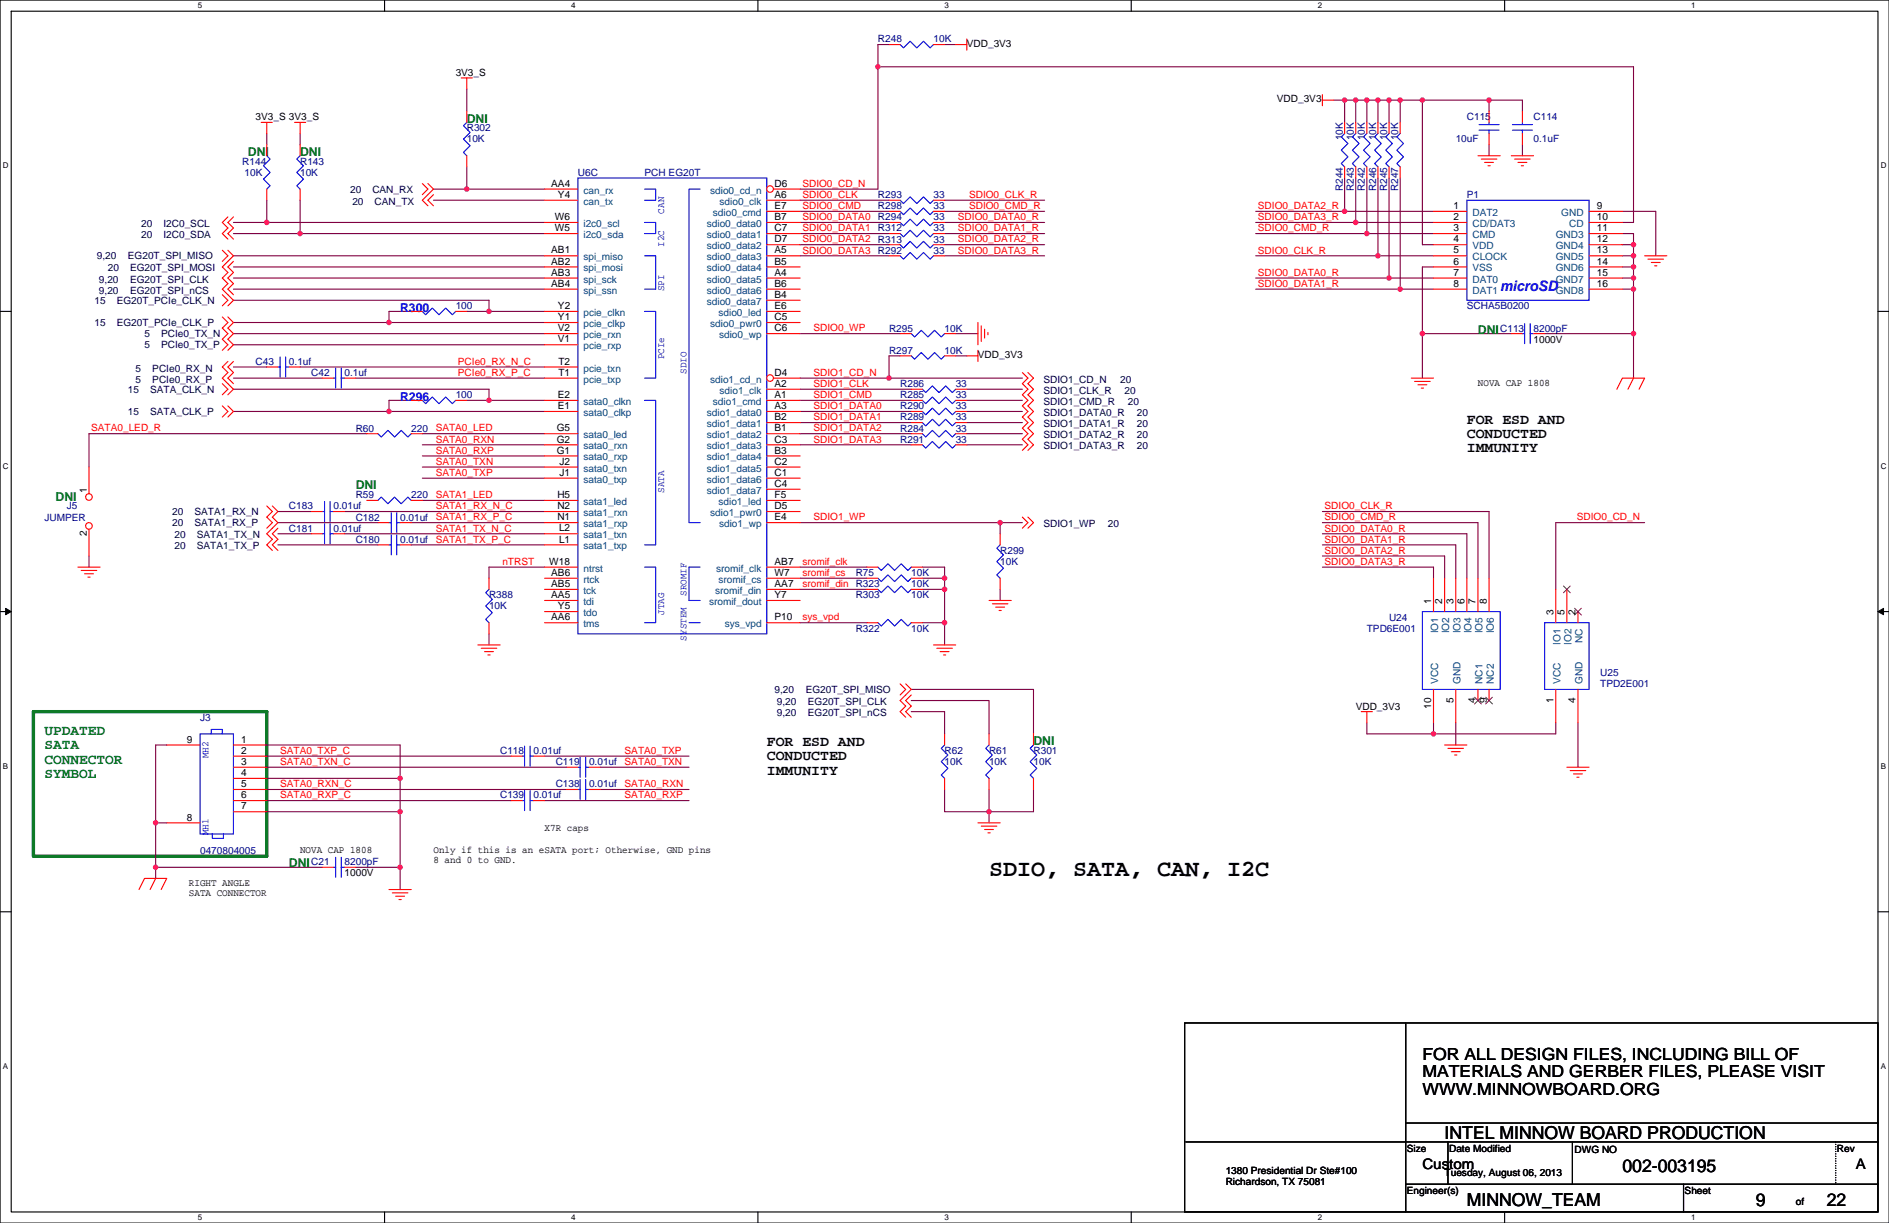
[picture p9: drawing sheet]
<svg xmlns="http://www.w3.org/2000/svg" width="432mm" height="279mm" viewBox="0 0 432 279" stroke-linecap="round" stroke-linejoin="round" font-family="sans-serif">
<path d="M0 0h431.8v279.4h-431.8zM2.6 2.6h426.7v274.3h-426.7z" fill="none" stroke="#000" stroke-width=".25"/>
<g fill="#fff">
<path d="M45.2 .3h1v2h-1z"/>
<path d="M45.2 277.1h1v2.1h-1z"/>
</g>
<path d="M87.9 0v2.6M87.9 276.9v2.5" fill="none" stroke="#000" stroke-width=".25"/>
<g fill="#fff">
<path d="M130.6 .3h1v2h-1z"/>
<path d="M130.6 277.1h1v2.1h-1z"/>
</g>
<path d="M173.2 0v2.6M173.2 276.9v2.5" fill="none" stroke="#000" stroke-width=".25"/>
<g fill="#fff">
<path d="M215.9 .3h1v2h-1z"/>
<path d="M215.9 277.1h1v2.1h-1z"/>
</g>
<path d="M258.6 0v2.6M258.6 276.9v2.5" fill="none" stroke="#000" stroke-width=".25"/>
<g fill="#fff">
<path d="M301.3 .3h1v2h-1z"/>
<path d="M301.3 277.1h1v2.1h-1z"/>
</g>
<path d="M343.9 0v2.6M343.9 276.9v2.5" fill="none" stroke="#000" stroke-width=".25"/>
<g fill="#fff">
<path d="M386.6 .3h1v2h-1z"/>
<path d="M386.6 277.1h1v2.1h-1z"/>
<path d="M.7 36.9h1.2v2h-1.2z"/>
<path d="M429.9 36.9h1.3v2h-1.3z"/>
<path d="M.7 105.4h1.2v2.1h-1.2z"/>
<path d="M429.9 105.4h1.3v2.1h-1.3z"/>
</g>
<path d="M0 71.1h2.6M429.3 71.1h2.5" fill="none" stroke="#000" stroke-width=".25"/>
<g fill="#fff">
<path d="M.7 174h1.2v2h-1.2z"/>
<path d="M429.9 174h1.2v2h-1.2z"/>
</g>
<path d="M0 139.7h2.6M429.3 139.7h2.5" fill="none" stroke="#000" stroke-width=".25"/>
<path d="M1.3 139l1.3 .7-1.3 .7zM429.3 139.7l1.3-.7v1.4z" fill="#000" stroke="#000" stroke-width=".23"/>
<g fill="#fff">
<path d="M.7 242.6h1.2v2h-1.2z"/>
<path d="M429.9 242.6h1.2v2h-1.2z"/>
</g>
<path d="M0 208.3h2.6M429.3 208.3h2.5M270.8 233.7h158.5v43.2h-158.5zM321.3 233.7v43.2M321.3 256.6h108M271 260.9h158.3M321.3 270.5h108M331 260.9v9.6M359.4 260.9v9.6M384.8 270.5v6.4" fill="none" stroke="#000" stroke-width=".25"/>
<path d="M7.6 162.6h53.4v33h-53.4z" fill="none" stroke="#008000" stroke-width=".76"/>
<g fill="none" stroke="#800040" stroke-width=".25">
<path d="M200.7 15.3h172.7v35.5h-2.5M200.7 15.3v27.9h-17.8M203.2 10.2h-2.5v5.1M215.9 10.2h2.6M61 30.5v2.5M68.6 30.5v2.5M106.7 20.3v5.1M106.7 38.1v5.1M304.8 22.9h2.6M307.4 22.9v5.1M307.4 22.9h2.5M309.9 22.9h2.5"/>
<path d="M309.9 22.9v5.1M312.4 22.9h2.6M312.4 22.9v5.1M315 22.9v5.1M315 22.9h2.5M317.5 22.9v5.1M317.5 22.9h2.6M320.1 22.9v5.1M320.1 22.9h5M325.1 22.9v33h2.6M325.1 22.9h15.3M340.4 22.9h7.6v2.5"/>
<path d="M340.4 22.9v2.5M340.4 33v2.6M348 33v2.6M53.4 58.4h71.1M53.4 50.8h7.6M53.4 53.4h15.2M61 45.7v5.1M61 50.8h63.5M68.6 45.7v7.7M68.6 53.4h55.9M99.1 45.7h25.4M99.1 43.2h7.6"/>
<path d="M106.7 43.2h17.8M182.9 45.7h20.3M182.9 48.3h20.3M182.9 50.8h20.3M182.9 53.4h20.3M182.9 55.9h20.3M182.9 58.4h20.3M215.9 55.9h22.9M215.9 58.4h22.9M215.9 48.3h22.9M215.9 45.7h22.9M215.9 50.8h22.9"/>
<path d="M215.9 53.4h22.9M287 53.4h25.4M287 58.4h28M287 48.3h20.4M287 50.8h22.9M307.4 48.3h20.3M307.4 40.7v7.6M309.9 50.8h17.8M309.9 40.7v10.1M312.4 53.4h15.3M312.4 40.7v12.7M315 58.4h12.7"/>
<path d="M315 40.7v17.7M317.5 40.7v22.8M320.1 40.7v25.4M370.9 53.4h2.5v2.5M370.9 55.9h2.5M370.9 58.4h2.5M370.9 48.3h7.6v10.1M373.4 55.9v2.5M373.4 58.4v2.6M53.4 68.6h58.4v2.5M53.4 61h71.1M53.4 63.5h71.1"/>
<path d="M53.4 66.1h71.1M53.4 76.2h71.1M53.4 78.8h71.1M53.4 73.7h35.5M88.9 73.7h35.6M94 71.1h-5.1v2.6M106.7 71.1h5.1M111.8 71.1h12.7M182.9 76.2h22.9M218.5 76.2h5M287 63.5h30.5M287 66.1h33.1"/>
<path d="M317.5 63.5h10.2M320.1 66.1h7.6M325.1 76.2v10.2M325.1 76.2h20.4M327.7 61h-2.6v15.2M353.1 76.2h20.3M370.9 61h2.5M370.9 63.5h2.5M370.9 66.1h2.5M373.4 61v2.5M373.4 76.2v10.2M373.4 63.5v2.6"/>
<path d="M373.4 66.1v10.1M53.4 88.9h58.4v2.6M53.4 83.8h7.6M53.4 86.4h20.3M53.4 94h35.5M68.6 83.8h55.9M81.3 86.4h43.2M83.8 99.1h-63.5v7.6M88.9 94h35.6M94 91.5h-5.1v2.5M96.5 99.1h28M106.7 91.5h5.1"/>
<path d="M111.8 91.5h12.7M182.9 86.4h20.3M182.9 88.9h25.4M182.9 91.5h25.4M182.9 94h25.4M182.9 96.5h25.4M182.9 99.1h25.4M203.2 86.4h30.5M205.8 81.3h-2.6v5.1M218.5 81.3h2.5M221 88.9h12.7M221 91.5h12.7"/>
<path d="M221 94h12.7M221 96.5h12.7M221 99.1h12.7M63.5 119.4h22.9M63.5 116.9h7.6M78.8 116.9h45.7M94 119.4h30.5M96.5 101.6h28M96.5 104.2h28M96.5 106.7h28M96.5 109.2h28M96.5 114.3h28"/>
<path d="M182.9 119.4h45.7M182.9 101.6h25.4M221 101.6h12.7M228.6 119.4v2.5M228.6 119.4h5.1M302.3 119.4h35.5v12.7M302.3 116.9h38.1v15.2M375.9 119.4h-20.3v15.2M20.3 127v2.6M63.5 124.5h22.9M63.5 121.9h7.6M78.8 121.9h45.7"/>
<path d="M94 124.5h30.5M124.5 129.6h-12.7v2.5M182.9 134.6h15.2M182.9 129.6h15.2M182.9 132.1h15.2M210.8 134.6h5.1M210.8 132.1h5.1M210.8 129.6h5.1v2.5M215.9 134.6v7.7M215.9 132.1v2.5M228.6 134.6v2.6M302.3 129.6h25.4v2.5"/>
<path d="M302.3 127h27.9v5.1M302.3 124.5h30.5v7.6M302.3 121.9h33v10.2M111.8 144.8v2.5M182.9 142.3h15.2M208.3 157.5h27.9v10.2M210.8 142.3h5.1M215.9 142.3v5M38.1 170.2h-2.5v17.8h2.5M61 170.2h30.5v7.6M61 177.8h30.5M61 172.7h55.9"/>
<path d="M61 175.3h68.6M91.5 177.8v7.6M124.5 172.7h33M137.2 175.3h20.3M208.3 160h17.8v7.7M208.3 162.6h7.6v5.1M312.4 165.1v2.6h15.3M327.7 165.1v2.6M332.8 165.1v5.1M355.6 165.1v2.6h-27.9M360.7 165.1v10.2M35.6 198.1v2.6"/>
<path d="M35.6 188v10.1M35.6 198.1h38.1M61 185.4h30.5M61 182.9h55.9M61 180.4h68.6M81.3 198.1h10.2M91.5 198.1v5.1M91.5 185.4v12.7M124.5 182.9h33M137.2 180.4h20.3M215.9 180.4v5h10.2M226.1 185.4v2.6"/>
<path d="M226.1 180.4v5M236.2 180.4v5h-10.1"/>
</g>
<g fill="#f0f" stroke="#f0f" stroke-width=".25">
<circle cx="88.9" cy="94" r=".5"/>
<circle cx="106.7" cy="43.2" r=".5"/>
<circle cx="88.9" cy="73.7" r=".5"/>
<circle cx="215.9" cy="142.2" r=".5"/>
<circle cx="373.4" cy="55.9" r=".5"/>
<circle cx="373.4" cy="58.4" r=".5"/>
<circle cx="373.4" cy="61" r=".5"/>
<circle cx="325.1" cy="76.2" r=".5"/>
<circle cx="307.3" cy="22.9" r=".5"/>
<circle cx="320" cy="22.9" r=".5"/>
<circle cx="309.9" cy="22.9" r=".5"/>
<circle cx="312.4" cy="22.9" r=".5"/>
<circle cx="315" cy="22.9" r=".5"/>
<circle cx="317.5" cy="22.9" r=".5"/>
<circle cx="373.4" cy="76.2" r=".5"/>
<circle cx="340.4" cy="22.9" r=".5"/>
<circle cx="325.1" cy="22.9" r=".5"/>
<circle cx="317.5" cy="63.5" r=".5"/>
<circle cx="315" cy="58.4" r=".5"/>
<circle cx="320" cy="66" r=".5"/>
<circle cx="312.4" cy="53.3" r=".5"/>
<circle cx="309.9" cy="50.8" r=".5"/>
<circle cx="307.3" cy="48.3" r=".5"/>
<circle cx="215.9" cy="134.6" r=".5"/>
<circle cx="226.1" cy="185.4" r=".5"/>
<circle cx="203.2" cy="86.4" r=".5"/>
<circle cx="228.6" cy="119.4" r=".5"/>
<circle cx="327.7" cy="167.6" r=".5"/>
<circle cx="91.4" cy="177.8" r=".5"/>
<circle cx="111.8" cy="71.1" r=".5"/>
<circle cx="111.8" cy="91.4" r=".5"/>
<circle cx="91.4" cy="198.1" r=".5"/>
<circle cx="91.4" cy="185.4" r=".5"/>
<circle cx="373.4" cy="66" r=".5"/>
<circle cx="373.4" cy="63.5" r=".5"/>
<circle cx="215.9" cy="132.1" r=".5"/>
<circle cx="61" cy="50.8" r=".5"/>
<circle cx="68.6" cy="53.3" r=".5"/>
<circle cx="200.7" cy="15.2" r=".5"/>
<circle cx="35.6" cy="188" r=".5"/>
<circle cx="35.6" cy="198.1" r=".5"/>
</g>
<g fill="none" stroke="#f00" stroke-width=".25">
<path d="M105.4 17.8h2.6M106.7 17.8v2.5M203.2 10.2h2.6M213.4 10.2h2.5M218.5 10.2h2.5M221 8.9v2.6M59.7 28h2.6M61 28v2.5M67.3 28h2.6M68.6 28v2.5M302.3 22.9h2.5M302.3 21.6v2.6"/>
<path d="M315 38.1v2.6M315 28v2.5M337.8 35.6h5.1M338.6 36.3h3.6M339.4 37.1h2M340.1 37.9h.5M345.5 35.6h5M346.2 36.3h3.6M347 37.1h2M347.7 37.9h.6M348 25.4v2.6M348 30.5v2.5"/>
<path d="M50.8 57.2l1.3 1.2-1.3 1.3M52.1 57.2l1.3 1.2-2.6 2.6 1.3 1.3-1.3 1.2 1.3 1.3-1.3 1.3 2.6 2.5-1.3 1.3M52.1 49.6l-1.3 1.2 1.3 1.3-1.3 1.3 1.3 1.2M53.4 49.6l-1.3 1.2 1.3 1.3-1.3 1.3 1.3 1.2M53.4 59.7l-1.3 1.3 1.3 1.3-1.3 1.2 1.3 1.3-1.3 1.3 1.3 1.2M96.5 41.9l1.3 1.3-1.3 1.3M97.8 41.9l1.3 1.3-2.6 2.5 1.3 1.3M99.1 44.5l-1.3 1.2 1.3 1.3M124.5 43.2h7.6M124.5 45.7h7.6M124.5 50.8h7.6M124.5 53.4h7.6"/>
<path d="M124.5 58.4h7.6M203.2 58.4h2.6M203.2 50.8h2.6M213.4 58.4h2.5M213.4 50.8h2.5M375.9 58.4h5.1M376.7 59.2h3.6M377.5 60h2M50.8 67.3l1.3 1.3-1.3 1.3M50.8 72.4l1.3 1.3-1.3 1.3 1.3 1.2-1.3 1.3 1.3 1.3-1.3 1.2M52.1 72.4l1.3 1.3-1.3 1.3 1.3 1.2-1.3 1.3 1.3 1.3-1.3 1.2M124.5 71.1h7.6"/>
<path d="M124.5 73.7h7.6M124.5 76.2h7.6M124.5 78.8h7.6M124.5 61h7.6M124.5 63.5h7.6M124.5 66.1h7.6M223.5 73.7v5.1M224.3 74.4v3.6M225.1 75.2v2M225.8 76v.5M345.5 76.2h2.5M350.5 76.2h2.6"/>
<path d="M378.2 60.7h.5M50.8 87.7l1.3 1.2-1.3 1.3M50.8 92.7l1.3 1.3-1.3 1.3M52.1 92.7l1.3 1.3-1.3 1.3M52.1 82.6l-1.3 1.2 1.3 1.3-1.3 1.3 2.6 2.5-1.3 1.3M53.4 82.6l-1.3 1.2 1.3 1.3-1.3 1.3 1.3 1.3M124.5 83.8h7.6M124.5 86.4h7.6M124.5 91.5h7.6M124.5 94h7.6M124.5 99.1h7.6M208.3 88.9h2.5"/>
<path d="M218.5 88.9h2.5M221 81.3h2.5M223.5 80v2.6M233.7 85.1l1.3 1.3-1.3 1.3 1.3 1.2-1.3 1.3 1.3 1.3-1.3 1.2 1.3 1.3-1.3 1.3 1.3 1.2-1.3 1.3 1.3 1.3-1.3 1.3 1.3 1.2-1.3 1.3M235 85.1l1.2 1.3-1.2 1.3 1.2 1.2-1.2 1.3 1.2 1.3-1.2 1.2 1.2 1.3-1.2 1.3 1.2 1.2-1.2 1.3 1.2 1.3-1.2 1.3 1.2 1.2-1.2 1.3M322.6 86.4h5.1M323.4 87.1h3.5M324.1 87.9h2.1M324.9 88.7h.5M369.6 88.9l1.3-2.5h5l-1.2 2.5M373.4 86.4l-1.3 2.5M61 115.6l1.3 1.3-1.3 1.2 1.3 1.3-1.3 1.3"/>
<path d="M62.3 115.6l1.2 1.3-1.2 1.2 1.2 1.3-2.5 2.5 1.3 1.3-1.3 1.3 1.3 1.3M71.1 116.9h2.6M76.2 116.9h2.6M124.5 101.6h7.6M124.5 104.2h7.6M124.5 106.7h7.6M124.5 109.2h7.6M124.5 114.3h7.6M124.5 116.9h7.6M124.5 119.4h7.6M233.7 118.1l1.3 1.3-1.3 1.3M235 118.1l1.2 1.3-1.2 1.3"/>
<path d="M17.8 129.6h5.1M18.6 130.3h3.5M19.3 131.1h2.1M20.1 131.8h.5M63.5 120.7l-1.2 1.2 1.2 1.3-1.2 1.3 1.2 1.3M124.5 129.6h7.6M124.5 132.1h7.6M124.5 134.6h7.6M124.5 137.2h7.6M124.5 139.7h7.6M124.5 121.9h7.6M124.5 124.5h7.6"/>
<path d="M226.1 137.2h5.1M226.8 137.9h3.6M227.6 138.7h2M228.4 139.5h.5M327.7 132.1v7.6M330.2 132.1v7.6M332.8 132.1v7.6M335.3 132.1v7.6M337.8 132.1v7.6M340.4 132.1v7.6M109.2 147.3h5.1M110 148.1h3.6"/>
<path d="M110.8 148.9h2M111.5 149.6h.5M124.5 142.3h7.6M205.8 156.2l1.2 1.3-1.2 1.3M207 156.2l1.3 1.3-2.5 2.5 1.2 1.3-1.2 1.3 1.2 1.3M208.3 158.8l-1.3 1.2 1.3 1.3-1.3 1.3 1.3 1.3M213.4 147.3h5.1M214.1 148.1h3.6M214.9 148.9h2M215.7 149.6h.5M327.7 157.5v7.6M332.8 157.5v7.6"/>
<path d="M337.8 157.5v2.5M340.4 157.5v2.5M38.1 170.2h7.6M53.4 170.2h7.6M53.4 172.7h7.6M53.4 175.3h7.6M53.4 177.8h7.6M226.1 177.8v2.6M226.1 167.7v2.5M311.2 162.6h2.5M312.4 162.6v2.5M330.2 170.2h5.1"/>
<path d="M331 171h3.5M331.7 171.7h2.1M332.5 172.5h.5M358.2 175.3h5M358.9 176h3.6M359.7 176.8h2M360.4 177.6h.6M38.1 188h7.6M53.4 180.4h7.6M53.4 182.9h7.6M53.4 185.4h7.6M116.9 182.9h2.5"/>
<path d="M121.9 182.9h2.6M223.5 188h5.1M224.3 188.7h3.6M225.1 189.5h2M225.8 190.3h.5M31.8 203.2l1.2-2.5h5.1l-1.2 2.5M35.6 200.7l-1.3 2.5M88.9 203.2h5.1M89.7 204h3.5M90.4 204.7h2.1M91.2 205.5h.5"/>
</g>
<path d="M419.6 260.9v9.6M419.6 270.5h.1" fill="none" stroke="#000" stroke-width=".25" stroke-dasharray="0 .5"/>
<g fill="none" stroke="#00f" stroke-width=".25">
<path d="M205.8 10.2l.7 .7 1.5-1.5 1.6 1.5 1.5-1.5 1.5 1.5 .8-.7M315 30.5l-.8 .8 1.5 1.5-1.5 1.5 1.5 1.5-1.5 1.6 .8 .7M345.7 29.7h4.6M345.7 28.5h4.6M348 28v.5M348 29.7v.8M132.1 40.7h43.2v104.1h-43.2zM147.3 58.4h2.6v7.7h-2.6M147.3 50.8h2.6v2.6h-2.6M147.3 43.2h2.6v2.5h-2.6M160 43.2h-2.5v76.2h2.5M205.8 58.4l.7 .8 1.5-1.5 1.6 1.5 1.5-1.5 1.5 1.5 .8-.8"/>
<path d="M205.8 50.8l.7 .8 1.5-1.5 1.6 1.5 1.5-1.5 1.5 1.5 .8-.8M147.3 71.1h2.6v15.3h-2.6M348 76.2h.5M348.5 73.9v4.6M349.8 73.9v4.6M349.8 76.2h.7M147.3 91.5h2.6v33h-2.6M210.8 88.9l.8 .8 1.5-1.5 1.6 1.5 1.5-1.5 1.5 1.5 .8-.8M73.7 116.9h.5M74.2 114.6v4.5M75.5 116.9h.7M75.5 114.6v4.5"/>
<path d="M147.3 129.6h2.6v12.7h-2.6M160 129.6h-2.5v7.6h2.5M325.1 139.7h17.8v17.8h-17.8zM157.5 142.3h2.5M45.7 167.7h7.7v22.8h-7.7zM48.3 167.7v-1.1h2.5v1.1M226.1 170.2l-.8 .8 1.5 1.5-1.5 1.5 1.5 1.5-1.5 1.6 .8 .7M48.5 190.5v1h2.6v-1M119.4 182.9h.5M119.9 180.6v4.6M121.2 180.6v4.6M121.2 182.9h.7"/>
</g>
<path d="M337.1 159.3l1.5 1.5M338.6 159.3l-1.5 1.5M339.6 159.3l1.6 1.5M341.1 159.3l-1.5 1.5" fill="none" stroke="#804000" stroke-width=".23"/>
<circle cx="176" cy="43.2" r=".76" fill="#fff" stroke="#f00" stroke-width=".25"/>
<g fill="none" stroke="#f00" stroke-width=".25">
<path d="M175.3 45.7h7.6M175.3 48.3h7.6M175.3 50.8h7.6M175.3 53.4h7.6M175.3 55.9h7.6M175.3 58.4h7.6M176.8 43.2h6.1M175.3 61h7.6M175.3 63.5h7.6M175.3 66.1h7.6M175.3 68.6h7.6M175.3 71.1h7.6"/>
<path d="M175.3 73.7h7.6M175.3 76.2h7.6"/>
</g>
<circle cx="176" cy="86.4" r=".76" fill="#fff" stroke="#f00" stroke-width=".25"/>
<g fill="none" stroke="#f00" stroke-width=".25">
<path d="M68.6 33v2.6M68.6 43.2v2.5M94 71.1h2.5M104.2 71.1h2.5M61 83.8h2.5M66.1 83.8h2.5M175.3 88.9h7.6M175.3 91.5h7.6M175.3 94h7.6M175.3 96.5h7.6M175.3 99.1h7.6M176.8 86.4h6.1"/>
<path d="M208.3 99.1h2.5M218.5 99.1h2.5M175.3 101.6h7.6M175.3 104.2h7.6M175.3 106.7h7.6M175.3 109.2h7.6M175.3 111.8h7.6M175.3 114.3h7.6M175.3 116.9h7.6M175.3 119.4h7.6M111.8 132.1v2.5M175.3 129.6h7.6"/>
<path d="M175.3 132.1h7.6M175.3 134.6h7.6M175.3 137.2h7.6M198.1 129.6h2.6M208.3 129.6h2.5M355.6 134.6v7.7M358.2 134.6v7.7M360.7 139.7v2.6M111.8 142.3v2.5M175.3 142.3h7.6M355.6 157.5v7.6M360.7 157.5v7.6"/>
<path d="M73.7 198.1h2.5M78.8 198.1h2.5"/>
</g>
<g fill="none" stroke="#00f" stroke-width=".25">
<path d="M68.6 35.6l-.8 .7 1.6 1.6-1.6 1.5 1.6 1.5-1.6 1.5 .8 .8M96.5 71.1l.8 .8 1.5-1.5 1.6 1.5 1.5-1.5 1.5 1.5 .8-.8M63.5 83.8h.5M64 81.6v4.5M65.3 83.8h.8M65.3 81.6v4.5M210.8 99.1l.8 .7 1.5-1.5 1.6 1.5 1.5-1.5 1.5 1.5 .8-.7M111.8 134.6l-.8 .8 1.5 1.5-1.5 1.6 1.5 1.5-1.5 1.5 .8 .8M200.7 129.6l.7 .7 1.6-1.5 1.5 1.5 1.5-1.5 1.5 1.5 .8-.7M353.1 142.3h10.1v15.2h-10.1zM76.2 198.1h.5M76.7 195.9v4.5"/>
<path d="M78 198.1h.8M78 195.9v4.5"/>
</g>
<path d="M357.4 133.9l1.5 1.5M358.9 133.9l-1.5 1.5M359.9 139l1.6 1.5M361.5 139l-1.6 1.5" fill="none" stroke="#804000" stroke-width=".23"/>
<circle cx="20.3" cy="113.5" r=".76" fill="#fff" stroke="#f00" stroke-width=".25"/>
<path d="M20.3 106.7v6.1" fill="none" stroke="#f00" stroke-width=".25"/>
<circle cx="20.3" cy="120.1" r=".76" fill="#fff" stroke="#f00" stroke-width=".25"/>
<g fill="none" stroke="#f00" stroke-width=".25">
<path d="M61 33v2.6M106.7 35.6v2.5M106.7 25.4v2.6M307.4 38.1v2.6M307.4 28v2.5M309.9 38.1v2.6M309.9 28v2.5M312.4 38.1v2.6M312.4 28v2.5M317.5 38.1v2.6M317.5 28v2.5M320.1 38.1v2.6"/>
<path d="M320.1 28v2.5M340.4 25.4v2.6M340.4 30.5v2.5M61 43.2v2.5M203.2 53.4h2.6M203.2 45.7h2.6M203.2 55.9h2.6M203.2 48.3h2.6M213.4 53.4h2.5M213.4 45.7h2.5M213.4 55.9h2.5M213.4 48.3h2.5"/>
<path d="M327.7 48.3h7.6M327.7 50.8h7.6M327.7 53.4h7.6M327.7 55.9h7.6M327.7 58.4h7.6M363.2 48.3h7.7M363.2 50.8h7.7M363.2 53.4h7.7M363.2 55.9h7.7M363.2 58.4h7.7M205.8 76.2h2.5M215.9 76.2h2.6"/>
<path d="M327.7 61h7.6M327.7 63.5h7.6M327.7 66.1h7.6M363.2 61h7.7M363.2 63.5h7.7M363.2 66.1h7.7M73.7 86.4h2.5M78.8 86.4h2.5M83.8 99.1h2.6M94 99.1h2.5M94 91.5h2.5M104.2 91.5h2.5"/>
<path d="M205.8 81.3h2.5M208.3 91.5h2.5M208.3 94h2.5M208.3 96.5h2.5M215.9 81.3h2.6M218.5 91.5h2.5M218.5 94h2.5M218.5 96.5h2.5M83.8 114.3h2.6M86.4 119.4h2.5M91.5 119.4h2.5M94 114.3h2.5"/>
<path d="M208.3 101.6h2.5M218.5 101.6h2.5M20.3 120.9v6.1M71.1 121.9h2.6M76.2 121.9h2.6M86.4 124.5h2.5M91.5 124.5h2.5M198.1 134.6h2.6M198.1 132.1h2.6M208.3 134.6h2.5M208.3 132.1h2.5M228.6 132.1v2.5"/>
<path d="M228.6 121.9v2.6M198.1 142.3h2.6M208.3 142.3h2.5M116.9 172.7h2.5M121.9 172.7h2.6M129.6 175.3h2.5M134.6 175.3h2.6M215.9 177.8v2.6M215.9 167.7v2.5M236.2 177.8v2.6M236.2 167.7v2.5M129.6 180.4h2.5"/>
<path d="M134.6 180.4h2.6"/>
</g>
<g fill="none" stroke="#00f" stroke-width=".25">
<path d="M61 35.6l.7 .7-1.5 1.6 1.5 1.5-1.5 1.5 1.5 1.5-.7 .8M106.7 28l-.8 .7 1.6 1.5-1.6 1.6 1.6 1.5-1.6 1.5 .8 .8M307.4 30.5l-.8 .8 1.5 1.5-1.5 1.5 1.5 1.5-1.5 1.6 .8 .7M309.9 30.5l-.8 .8 1.6 1.5-1.6 1.5 1.6 1.5-1.6 1.6 .8 .7M312.4 30.5l-.7 .8 1.5 1.5-1.5 1.5 1.5 1.5-1.5 1.6 .7 .7M317.5 30.5l-.7 .8 1.5 1.5-1.5 1.5 1.5 1.5-1.5 1.6 .7 .7M320.1 30.5l-.8 .8 1.5 1.5-1.5 1.5 1.5 1.5-1.5 1.6 .8 .7M338.1 29.7h4.6M338.1 28.5h4.6M340.4 28v.5M340.4 29.7v.8M205.8 53.4l.7 .7 1.5-1.5 1.6 1.5 1.5-1.5 1.5 1.5 .8-.7"/>
<path d="M205.8 45.7l.7 .8 1.5-1.5 1.6 1.5 1.5-1.5 1.5 1.5 .8-.8M205.8 55.9l.7 .8 1.5-1.6 1.6 1.6 1.5-1.6 1.5 1.6 .8-.8M205.8 48.3l.7 .7 1.5-1.5 1.6 1.5 1.5-1.5 1.5 1.5 .8-.7M335.3 45.7h27.9v22.9h-27.9zM208.3 76.2l.8 .8 1.5-1.5 1.5 1.5 1.5-1.5 1.6 1.5 .7-.8M76.2 86.4h.5M76.7 84.1v4.6M78 86.4h.8M78 84.1v4.6M86.4 99.1l.7 .7 1.6-1.5 1.5 1.5 1.5-1.5 1.5 1.5 .8-.7M96.5 91.5l.8 .7 1.5-1.5 1.6 1.5 1.5-1.5 1.5 1.5 .8-.7M208.3 81.3l.8 .8 1.5-1.6 1.5 1.6 1.5-1.6 1.6 1.6 .7-.8"/>
<path d="M210.8 91.5l.8 .7 1.5-1.5 1.6 1.5 1.5-1.5 1.5 1.5 .8-.7M210.8 94l.8 .8 1.5-1.6 1.6 1.6 1.5-1.6 1.5 1.6 .8-.8M210.8 96.5l.8 .8 1.5-1.5 1.6 1.5 1.5-1.5 1.5 1.5 .8-.8M74.2 119.7v4.5M75.5 119.7v4.5M86.4 114.3l.7-.7 1.6 1.5 1.5-1.5 1.5 1.5 1.5-1.5 .8 .7M88.9 119.4h.5M89.4 117.1v4.6M90.7 117.1v4.6M90.7 119.4h.8M210.8 101.6l.8 .8 1.5-1.5 1.6 1.5 1.5-1.5 1.5 1.5 .8-.8M73.7 121.9h.5"/>
<path d="M75.5 121.9h.7M88.9 124.5h.5M89.4 122.2v4.6M90.7 122.2v4.6M90.7 124.5h.8M200.7 134.6l.7 .8 1.6-1.5 1.5 1.5 1.5-1.5 1.5 1.5 .8-.8M200.7 132.1l.7 .8 1.6-1.6 1.5 1.6 1.5-1.6 1.5 1.6 .8-.8M228.6 124.5l-.7 .7 1.5 1.6-1.5 1.5 1.5 1.5-1.5 1.5 .7 .8M200.7 142.3l.7 .7 1.6-1.5 1.5 1.5 1.5-1.5 1.5 1.5 .8-.7M119.4 172.7h.5M119.9 170.5v4.5M121.2 170.5v4.5"/>
<path d="M121.2 172.7h.7M132.1 175.3h.5M132.6 173v4.6M132.6 178.1v4.5M133.9 173v4.6M133.9 178.1v4.5M133.9 175.3h.7M215.9 170.2l-.7 .8 1.5 1.5-1.5 1.5 1.5 1.5-1.5 1.6 .7 .7M236.2 170.2l-.7 .8 1.5 1.5-1.5 1.5 1.5 1.5-1.5 1.6 .7 .7M132.1 180.4h.5M133.9 180.4h.7"/>
</g>
<g fill="#f0f" stroke="#f0f" stroke-width=".25">
<circle cx="88.9" cy="94" r=".5"/>
<circle cx="106.7" cy="43.2" r=".5"/>
<circle cx="88.9" cy="73.7" r=".5"/>
<circle cx="215.9" cy="142.2" r=".5"/>
<circle cx="373.4" cy="55.9" r=".5"/>
<circle cx="373.4" cy="58.4" r=".5"/>
<circle cx="373.4" cy="61" r=".5"/>
<circle cx="325.1" cy="76.2" r=".5"/>
<circle cx="307.3" cy="22.9" r=".5"/>
<circle cx="320" cy="22.9" r=".5"/>
<circle cx="309.9" cy="22.9" r=".5"/>
<circle cx="312.4" cy="22.9" r=".5"/>
<circle cx="315" cy="22.9" r=".5"/>
<circle cx="317.5" cy="22.9" r=".5"/>
<circle cx="373.4" cy="76.2" r=".5"/>
<circle cx="340.4" cy="22.9" r=".5"/>
<circle cx="325.1" cy="22.9" r=".5"/>
<circle cx="317.5" cy="63.5" r=".5"/>
<circle cx="315" cy="58.4" r=".5"/>
<circle cx="320" cy="66" r=".5"/>
<circle cx="312.4" cy="53.3" r=".5"/>
<circle cx="309.9" cy="50.8" r=".5"/>
<circle cx="307.3" cy="48.3" r=".5"/>
<circle cx="215.9" cy="134.6" r=".5"/>
<circle cx="226.1" cy="185.4" r=".5"/>
<circle cx="203.2" cy="86.4" r=".5"/>
<circle cx="228.6" cy="119.4" r=".5"/>
<circle cx="327.7" cy="167.6" r=".5"/>
<circle cx="91.4" cy="177.8" r=".5"/>
<circle cx="111.8" cy="71.1" r=".5"/>
<circle cx="111.8" cy="91.4" r=".5"/>
<circle cx="91.4" cy="198.1" r=".5"/>
<circle cx="91.4" cy="185.4" r=".5"/>
<circle cx="373.4" cy="66" r=".5"/>
<circle cx="373.4" cy="63.5" r=".5"/>
<circle cx="215.9" cy="132.1" r=".5"/>
<circle cx="61" cy="50.8" r=".5"/>
<circle cx="68.6" cy="53.3" r=".5"/>
<circle cx="200.7" cy="15.2" r=".5"/>
<circle cx="35.6" cy="188" r=".5"/>
<circle cx="35.6" cy="198.1" r=".5"/>
</g>
<text font-size="5.3" x="226.1" y="200.1">SDIO, SATA, CAN, I2C</text>
<g font-size="4.1">
<text x="330.2" y="260.2">INTEL MINNOW BOARD PRODUCTION</text>
<text x="370.9" y="267.8">002-003195</text>
<text x="335.3" y="275.4">MINNOW_TEAM</text>
<text x="401.3" y="275.4">9</text>
<text x="417.6" y="275.4">22</text>
</g>
<g font-size="3.8">
<text x="325.1" y="242.2">FOR ALL DESIGN FILES, INCLUDING BILL OF</text>
<text x="325.1" y="246.1">MATERIALS AND GERBER FILES, PLEASE VISIT</text>
<text x="325.1" y="250.1">WWW.MINNOWBOARD.ORG</text>
</g>
<text font-size="3.3" fill="#00f" x="342.9" y="66.6">microSD</text>
<g font-size="3.3">
<text x="335.3" y="96.8">FOR ESD AND</text>
<text x="335.3" y="100.1">CONDUCTED</text>
<text x="335.3" y="103.4">IMMUNITY</text>
<text x="175.3" y="170.4">FOR ESD AND</text>
<text x="175.3" y="173.7">CONDUCTED</text>
<text x="175.3" y="177">IMMUNITY</text>
<text x="325.1" y="267.1">Custom</text>
<text x="424.2" y="267.1">A</text>
</g>
<g font-size="3.3" fill="#008000">
<text x="10.2" y="167.9">UPDATED</text>
<text x="10.2" y="171.2">SATA</text>
<text x="10.2" y="174.5">CONNECTOR</text>
<text x="10.2" y="177.8">SYMBOL</text>
</g>
<g font-size="2.8" fill="#008000">
<text x="106.7" y="28">DNI</text>
<text x="56.7" y="35.6">DNI</text>
<text x="68.6" y="35.6">DNI</text>
<text x="337.8" y="76.3">DNI</text>
<text x="81.3" y="111.8">DNI</text>
<text x="12.7" y="114.4">DNI</text>
<text x="236.2" y="170.2">DNI</text>
<text x="66.1" y="198.2">DNI</text>
</g>
<g font-size="2.8" fill="#00f">
<text x="91.5" y="71.2">R300</text>
<text x="91.5" y="91.5">R296</text>
</g>
<g font-size="2.3" fill="#000080">
<text x="200.7" y="9.7">R248</text>
<text x="213.4" y="9.7">10K</text>
<text x="335.3" y="27.5">C115</text>
<text x="350.5" y="27.5">C114</text>
<text x="106.7" y="30">R302</text>
<text x="106.7" y="32.6">10K</text>
<text x="306.9" y="32" transform="rotate(-90 306.9 32)">10K</text>
<text x="309.5" y="32" transform="rotate(-90 309.5 32)">10K</text>
<text x="312" y="32" transform="rotate(-90 312 32)">10K</text>
<text x="314.6" y="32" transform="rotate(-90 314.6 32)">10K</text>
<text x="317.1" y="32" transform="rotate(-90 317.1 32)">10K</text>
<text x="319.6" y="32" transform="rotate(-90 319.6 32)">10K</text>
<text x="332.8" y="32.6">10uF</text>
<text x="350.5" y="32.6">0.1uF</text>
<text x="55.4" y="37.6">R144</text>
<text x="55.9" y="40.2">10K</text>
<text x="68.6" y="37.6">R143</text>
<text x="68.6" y="40.2">10K</text>
<text x="132.1" y="40.2">U6C</text>
<text x="147.3" y="40.2">PCH EG20T</text>
<text x="200.7" y="45.3">R293</text>
<text x="200.7" y="47.8">R298</text>
<text x="213.4" y="45.3">33</text>
<text x="213.4" y="47.8">33</text>
<text x="306.9" y="43.7" transform="rotate(-90 306.9 43.7)">R244</text>
<text x="309.5" y="43.7" transform="rotate(-90 309.5 43.7)">R243</text>
<text x="312" y="43.7" transform="rotate(-90 312 43.7)">R242</text>
<text x="314.6" y="43.7" transform="rotate(-90 314.6 43.7)">R246</text>
<text x="317.1" y="43.7" transform="rotate(-90 317.1 43.7)">R245</text>
<text x="319.6" y="43.7" transform="rotate(-90 319.6 43.7)">R247</text>
<text x="335.3" y="45.3">P1</text>
<text x="200.7" y="50.3">R294</text>
<text x="200.7" y="52.9">R312</text>
<text x="213.4" y="50.3">33</text>
<text x="213.4" y="52.9">33</text>
<text x="200.7" y="58">R292</text>
<text x="200.7" y="55.4">R313</text>
<text x="213.4" y="58">33</text>
<text x="213.4" y="55.4">33</text>
<text x="104.2" y="70.7">100</text>
<text x="335.3" y="70.7">SCHA5B0200</text>
<text x="203.2" y="75.7">R295</text>
<text x="215.9" y="75.7">10K</text>
<text x="342.9" y="75.7">C113</text>
<text x="350.5" y="75.7">8200pF</text>
<text x="58.4" y="83.4">C43</text>
<text x="66.1" y="83.4">0.1uf</text>
<text x="203.2" y="80.8">R297</text>
<text x="215.9" y="80.8">10K</text>
<text x="71.1" y="85.9">C42</text>
<text x="78.8" y="85.9">0.1uf</text>
<text x="205.8" y="88.4">R286</text>
<text x="218.5" y="88.4">33</text>
<text x="104.2" y="91">100</text>
<text x="205.8" y="91">R285</text>
<text x="205.8" y="93.5">R290</text>
<text x="218.5" y="91">33</text>
<text x="218.5" y="93.5">33</text>
<text x="81.3" y="98.6">R60</text>
<text x="94" y="98.6">220</text>
<text x="205.8" y="98.6">R284</text>
<text x="205.8" y="101.1">R291</text>
<text x="205.8" y="96.1">R289</text>
<text x="218.5" y="98.6">33</text>
<text x="218.5" y="101.1">33</text>
<text x="218.5" y="96.1">33</text>
<text x="81.3" y="113.8">R59</text>
<text x="94" y="113.8">220</text>
<text x="10.2" y="118.9">JUMPER</text>
<text x="15.3" y="116.4">J5</text>
<text x="66.1" y="116.4">C183</text>
<text x="76.2" y="116.4">0.01uf</text>
<text x="81.3" y="118.9">C182</text>
<text x="91.5" y="118.9">0.01uf</text>
<text x="66.1" y="121.5">C181</text>
<text x="76.2" y="121.5">0.01uf</text>
<text x="81.3" y="124">C180</text>
<text x="91.5" y="124">0.01uf</text>
<text x="195.6" y="131.6">R75</text>
<text x="208.3" y="131.6">10K</text>
<text x="228.6" y="126.5">R299</text>
<text x="228.6" y="129.1">10K</text>
<text x="111.8" y="136.7">R388</text>
<text x="195.6" y="136.7">R303</text>
<text x="208.3" y="136.7">10K</text>
<text x="208.3" y="134.2">10K</text>
<text x="111.8" y="139.2">10K</text>
<text x="317.5" y="141.8">U24</text>
<text x="195.6" y="144.3">R322</text>
<text x="208.3" y="144.3">10K</text>
<text x="312.4" y="144.3">TPD6E001</text>
<text x="365.8" y="154.5">U25</text>
<text x="365.8" y="157">TPD2E001</text>
<text x="45.7" y="164.6">J3</text>
<text x="114.3" y="172.3">C118</text>
<text x="121.9" y="172.3">0.01uf</text>
<text x="215.9" y="172.3">R62</text>
<text x="226.1" y="172.3">R61</text>
<text x="236.2" y="172.3">R301</text>
<text x="127" y="174.8">C119</text>
<text x="127" y="179.9">C138</text>
<text x="134.6" y="174.8">0.01uf</text>
<text x="134.6" y="179.9">0.01uf</text>
<text x="215.9" y="174.8">10K</text>
<text x="226.1" y="174.8">10K</text>
<text x="236.2" y="174.8">10K</text>
<text x="114.3" y="182.4">C139</text>
<text x="121.9" y="182.4">0.01uf</text>
<text x="45.7" y="195.1">0470804005</text>
<text x="71.1" y="197.7">C21</text>
<text x="78.8" y="197.7">8200pF</text>
</g>
<g font-size="2.3">
<text x="221" y="10.7">VDD_3V3</text>
<text x="104.2" y="17.3">3V3_S</text>
<text x="291.9" y="23.4">VDD_3V3</text>
<text x="58.4" y="27.5">3V3_S 3V3_S</text>
<text x="126" y="42.7">AA4</text>
<text x="127.6" y="45.2">Y4</text>
<text x="177.1" y="47.8">E7</text>
<text x="177.1" y="42.7">D6</text>
<text x="177.1" y="45.2">A6</text>
<text x="332.3" y="47.8">1</text>
<text x="365" y="47.8">9</text>
<text x="126.8" y="50.3">W6</text>
<text x="126.8" y="52.8">W5</text>
<text x="177.1" y="50.3">B7</text>
<text x="177.1" y="52.8">C7</text>
<text x="332.3" y="50.3">2</text>
<text x="332.3" y="52.8">3</text>
<text x="365" y="50.3">10</text>
<text x="365" y="52.8">11</text>
<text x="126" y="57.9">AB1</text>
<text x="177.1" y="55.4">D7</text>
<text x="177.1" y="57.9">A5</text>
<text x="332.3" y="55.4">4</text>
<text x="332.3" y="57.9">5</text>
<text x="365" y="55.4">12</text>
<text x="365" y="57.9">13</text>
<text x="126" y="60.5">AB2</text>
<text x="126" y="63">AB3</text>
<text x="126" y="65.5">AB4</text>
<text x="177.1" y="60.5">B5</text>
<text x="177.1" y="63">A4</text>
<text x="177.1" y="65.5">B6</text>
<text x="332.3" y="60.5">6</text>
<text x="332.3" y="63">7</text>
<text x="332.3" y="65.5">8</text>
<text x="365" y="60.5">14</text>
<text x="365" y="63">15</text>
<text x="365" y="65.5">16</text>
<text x="127.6" y="70.6">Y2</text>
<text x="177.1" y="68.1">B4</text>
<text x="177.1" y="70.6">E6</text>
<text x="127.5" y="75.7">V2</text>
<text x="127.6" y="73.2">Y1</text>
<text x="177.1" y="75.7">C6</text>
<text x="177.1" y="73.2">C5</text>
<text x="127.5" y="78.2">V1</text>
<text x="127.6" y="83.3">T2</text>
<text x="223.5" y="81.8">VDD_3V3</text>
<text x="350.5" y="78.3">1000V</text>
<text x="127.6" y="85.9">T1</text>
<text x="177.1" y="85.9">D4</text>
<text x="177.1" y="88.4">A2</text>
<text x="337.8" y="88.2">NOVA CAP 1808</text>
<text x="127.5" y="90.9">E2</text>
<text x="127.5" y="93.5">E1</text>
<text x="177.1" y="93.5">A3</text>
<text x="177.1" y="90.9">A1</text>
<text x="127.3" y="98.6">G5</text>
<text x="127.3" y="101.1">G2</text>
<text x="177.1" y="96">B2</text>
<text x="177.1" y="98.6">B1</text>
<text x="177.1" y="101.1">C3</text>
<text x="127.3" y="103.6">G1</text>
<text x="127.9" y="106.2">J2</text>
<text x="177.1" y="103.6">B3</text>
<text x="177.1" y="106.2">C2</text>
<text x="19.8" y="112.5" transform="rotate(-90 19.8 112.5)">1</text>
<text x="127.4" y="113.8">H5</text>
<text x="127.9" y="108.7">J1</text>
<text x="177.1" y="108.7">C1</text>
<text x="177.1" y="111.3">C4</text>
<text x="177.1" y="113.8">F5</text>
<text x="127.4" y="116.3">N2</text>
<text x="127.4" y="118.9">N1</text>
<text x="177.1" y="118.9">E4</text>
<text x="177.1" y="116.3">D5</text>
<text x="19.8" y="122.5" transform="rotate(-90 19.8 122.5)">2</text>
<text x="127.8" y="121.4">L2</text>
<text x="127.8" y="124">L1</text>
<text x="125.6" y="129">W18</text>
<text x="126" y="131.6">AB6</text>
<text x="177.1" y="129">AB7</text>
<text x="177.1" y="131.6">W7</text>
<text x="126" y="134.1">AB5</text>
<text x="126" y="136.7">AA5</text>
<text x="177.1" y="136.7">Y7</text>
<text x="177.1" y="134.1">AA7</text>
<text x="327.2" y="137.9" transform="rotate(-90 327.2 137.9)">1</text>
<text x="329.7" y="137.9" transform="rotate(-90 329.7 137.9)">2</text>
<text x="332.2" y="137.9" transform="rotate(-90 332.2 137.9)">3</text>
<text x="334.8" y="137.9" transform="rotate(-90 334.8 137.9)">6</text>
<text x="337.3" y="137.9" transform="rotate(-90 337.3 137.9)">7</text>
<text x="339.9" y="137.9" transform="rotate(-90 339.9 137.9)">8</text>
<text x="126" y="141.7">AA6</text>
<text x="127.6" y="139.2">Y5</text>
<text x="177.1" y="141.7">P10</text>
<text x="355.1" y="140.5" transform="rotate(-90 355.1 140.5)">3</text>
<text x="357.6" y="140.5" transform="rotate(-90 357.6 140.5)">5</text>
<text x="360.2" y="140.5" transform="rotate(-90 360.2 140.5)">2</text>
<text x="327.2" y="161.9" transform="rotate(-90 327.2 161.9)">10</text>
<text x="332.2" y="160.6" transform="rotate(-90 332.2 160.6)">5</text>
<text x="337.3" y="160.6" transform="rotate(-90 337.3 160.6)">4</text>
<text x="339.9" y="160.6" transform="rotate(-90 339.9 160.6)">9</text>
<text x="355.1" y="160.6" transform="rotate(-90 355.1 160.6)">1</text>
<text x="360.2" y="160.6" transform="rotate(-90 360.2 160.6)">4</text>
<text x="309.9" y="162.1">VDD_3V3</text>
<text x="42.7" y="169.7">9</text>
<text x="55.1" y="169.7">1</text>
<text x="55.1" y="172.2">2</text>
<text x="55.1" y="174.8">3</text>
<text x="55.1" y="177.3">4</text>
<text x="55.1" y="179.8">5</text>
<text x="55.1" y="182.4">6</text>
<text x="55.1" y="184.9">7</text>
<text x="42.7" y="187.5">8</text>
<text x="124.5" y="189.8">X7R caps</text>
<text x="68.6" y="194.9">NOVA CAP 1808</text>
<text x="99.1" y="194.9">Only if this is an eSATA port; Otherwise, GND pins</text>
<text x="99.1" y="197.2">8 and 0 to GND.</text>
<text x="43.2" y="202.5">RIGHT ANGLE</text>
<text x="78.8" y="200.2">1000V</text>
<text x="43.2" y="204.8">SATA CONNECTOR</text>
<text x="321.6" y="263.2">Size</text>
<text x="331.2" y="263.2">Date Modified</text>
<text x="359.9" y="263.4">DWG NO</text>
<text x="419.9" y="263.2">Rev</text>
<text x="280.2" y="268.3">1380 Presidential Dr Ste#100</text>
<text x="330.2" y="268.8">Tuesday, August 06, 2013</text>
<text x="280.2" y="270.6">Richardson, TX 75081</text>
<text x="321.6" y="272.8">Engineer(s)</text>
<text x="385.1" y="272.8">Sheet</text>
<text x="410.5" y="275.4">of</text>
</g>
<g font-size="2.3" fill="#000040">
<text x="80" y="44">20</text>
<text x="80.5" y="46.8">20</text>
<text x="85.1" y="44">CAN_RX</text>
<text x="85.6" y="46.8">CAN_TX</text>
<text x="32.3" y="51.9">20</text>
<text x="37.4" y="51.9">I2C0_SCL</text>
<text x="22.1" y="59.2">9,20</text>
<text x="29.2" y="59.2">EG20T_SPI_MISO</text>
<text x="32.3" y="54.4">20</text>
<text x="37.4" y="54.4">I2C0_SDA</text>
<text x="22.6" y="64.6">9,20</text>
<text x="24.7" y="62">20</text>
<text x="29.7" y="62">EG20T_SPI_MOSI</text>
<text x="29.7" y="64.6">EG20T_SPI_CLK</text>
<text x="21.6" y="69.4">15</text>
<text x="22.6" y="67.1">9,20</text>
<text x="26.7" y="69.4">EG20T_PCIe_CLK_N</text>
<text x="29.7" y="67.1">EG20T_SPI_nCS</text>
<text x="21.6" y="74.5">15</text>
<text x="26.7" y="74.5">EG20T_PCIe_CLK_P</text>
<text x="33" y="77">5</text>
<text x="36.9" y="77">PCIe0_TX_N</text>
<text x="33" y="79.5">5</text>
<text x="36.9" y="79.5">PCIe0_TX_P</text>
<text x="29.2" y="89.7">15</text>
<text x="31" y="84.9">5</text>
<text x="31" y="87.4">5</text>
<text x="34.3" y="89.7">SATA_CLK_N</text>
<text x="34.8" y="84.9">PCIe0_RX_N</text>
<text x="34.8" y="87.4">PCIe0_RX_P</text>
<text x="238.5" y="90">SDIO1_CLK_R</text>
<text x="238.5" y="87.4">SDIO1_CD_N</text>
<text x="256.1" y="87.4">20</text>
<text x="257.1" y="90">20</text>
<text x="29.2" y="94.8">15</text>
<text x="34.3" y="94.8">SATA_CLK_P</text>
<text x="238.5" y="95">SDIO1_DATA0_R</text>
<text x="238.5" y="92.5">SDIO1_CMD_R</text>
<text x="257.8" y="92.5">20</text>
<text x="259.9" y="95">20</text>
<text x="238.5" y="100.1">SDIO1_DATA2_R</text>
<text x="238.5" y="97.6">SDIO1_DATA1_R</text>
<text x="259.9" y="100.1">20</text>
<text x="259.9" y="97.6">20</text>
<text x="238.5" y="102.7">SDIO1_DATA3_R</text>
<text x="259.9" y="102.7">20</text>
<text x="39.4" y="117.6">20</text>
<text x="44.5" y="117.6">SATA1_RX_N</text>
<text x="39.4" y="120.2">20</text>
<text x="39.9" y="123">20</text>
<text x="39.9" y="125.5">20</text>
<text x="44.5" y="120.2">SATA1_RX_P</text>
<text x="45" y="123">SATA1_TX_N</text>
<text x="45" y="125.5">SATA1_TX_P</text>
<text x="238.5" y="120.4">SDIO1_WP</text>
<text x="253.3" y="120.4">20</text>
<text x="177.1" y="158.3">9,20</text>
<text x="177.6" y="161.1">9,20</text>
<text x="184.2" y="158.3">EG20T_SPI_MISO</text>
<text x="184.7" y="161.1">EG20T_SPI_CLK</text>
<text x="177.6" y="163.6">9,20</text>
<text x="184.7" y="163.6">EG20T_SPI_nCS</text>
</g>
<g font-size="2.3" fill="#004080">
<text x="133.4" y="44.2">can_rx</text>
<text x="133.4" y="46.8">can_tx</text>
<text x="162.3" y="44.2">sdio0_cd_n</text>
<text x="164.5" y="46.8">sdio0_clk</text>
<text x="133.4" y="51.9">i2c0_scl</text>
<text x="161.6" y="51.9">sdio0_data0</text>
<text x="163" y="49.3">sdio0_cmd</text>
<text x="336.6" y="49.3">DAT2</text>
<text x="336.6" y="51.9">CD/DAT3</text>
<text x="356.9" y="49.3">GND</text>
<text x="358.7" y="51.9">CD</text>
<text x="133.4" y="54.4">i2c0_sda</text>
<text x="133.4" y="59.5">spi_miso</text>
<text x="161.6" y="54.4">sdio0_data1</text>
<text x="161.6" y="56.9">sdio0_data2</text>
<text x="161.6" y="59.5">sdio0_data3</text>
<text x="336.6" y="54.4">CMD</text>
<text x="336.6" y="56.9">VDD</text>
<text x="336.6" y="59.5">CLOCK</text>
<text x="355.6" y="54.4">GND3</text>
<text x="355.6" y="56.9">GND4</text>
<text x="355.6" y="59.5">GND5</text>
<text x="133.4" y="62">spi_mosi</text>
<text x="133.4" y="64.6">spi_sck</text>
<text x="161.6" y="62">sdio0_data4</text>
<text x="161.6" y="64.6">sdio0_data5</text>
<text x="336.6" y="62">VSS</text>
<text x="336.6" y="64.6">DAT0</text>
<text x="355.6" y="62">GND6</text>
<text x="355.6" y="64.6">GND7</text>
<text x="133.4" y="67.1">spi_ssn</text>
<text x="161.6" y="67.1">sdio0_data6</text>
<text x="161.6" y="69.6">sdio0_data7</text>
<text x="336.6" y="67.1">DAT1</text>
<text x="355.6" y="67.1">GND8</text>
<text x="133.4" y="72.2">pcie_clkn</text>
<text x="133.4" y="74.7">pcie_clkp</text>
<text x="133.4" y="77.3">pcie_rxn</text>
<text x="162.3" y="74.7">sdio0_pwr0</text>
<text x="164.2" y="72.2">sdio0_led</text>
<text x="164.4" y="77.3">sdio0_wp</text>
<text x="133.4" y="79.8">pcie_rxp</text>
<text x="133.4" y="84.9">pcie_txn</text>
<text x="133.4" y="87.4">pcie_txp</text>
<text x="162.3" y="87.4">sdio1_cd_n</text>
<text x="164.5" y="90">sdio1_clk</text>
<text x="133.4" y="92.5">sata0_clkn</text>
<text x="133.4" y="95">sata0_clkp</text>
<text x="161.6" y="95">sdio1_data0</text>
<text x="163" y="92.5">sdio1_cmd</text>
<text x="133.4" y="100.1">sata0_led</text>
<text x="161.6" y="97.6">sdio1_data1</text>
<text x="161.6" y="100.1">sdio1_data2</text>
<text x="133.4" y="102.7">sata0_rxn</text>
<text x="133.4" y="105.2">sata0_rxp</text>
<text x="133.4" y="107.7">sata0_txn</text>
<text x="161.6" y="102.7">sdio1_data3</text>
<text x="161.6" y="105.2">sdio1_data4</text>
<text x="161.6" y="107.7">sdio1_data5</text>
<text x="133.4" y="110.3">sata0_txp</text>
<text x="161.6" y="110.3">sdio1_data6</text>
<text x="161.6" y="112.8">sdio1_data7</text>
<text x="133.4" y="115.4">sata1_led</text>
<text x="133.4" y="117.9">sata1_rxn</text>
<text x="162.3" y="117.9">sdio1_pwr0</text>
<text x="164.2" y="115.4">sdio1_led</text>
<text x="133.4" y="120.4">sata1_rxp</text>
<text x="133.4" y="123">sata1_txn</text>
<text x="133.4" y="125.5">sata1_txp</text>
<text x="164.4" y="120.4">sdio1_wp</text>
<text x="133.4" y="130.6">ntrst</text>
<text x="163.7" y="130.6">sromif_clk</text>
<text x="133.4" y="133.1">rtck</text>
<text x="133.4" y="135.7">tck</text>
<text x="163.5" y="135.7">sromif_din</text>
<text x="164.2" y="133.1">sromif_cs</text>
<text x="133.4" y="138.2">tdi</text>
<text x="133.4" y="140.8">tdo</text>
<text x="133.4" y="143.3">tms</text>
<text x="162.1" y="138.2">sromif_dout</text>
<text x="165.7" y="143.3">sys_vpd</text>
<text x="328.7" y="144.7" transform="rotate(-90 328.7 144.7)">IO1</text>
<text x="331.3" y="144.7" transform="rotate(-90 331.3 144.7)">IO2</text>
<text x="333.8" y="144.7" transform="rotate(-90 333.8 144.7)">IO3</text>
<text x="336.4" y="144.7" transform="rotate(-90 336.4 144.7)">IO4</text>
<text x="338.9" y="144.7" transform="rotate(-90 338.9 144.7)">IO5</text>
<text x="341.4" y="144.7" transform="rotate(-90 341.4 144.7)">IO6</text>
<text x="356.7" y="147.3" transform="rotate(-90 356.7 147.3)">IO1</text>
<text x="359.2" y="147.3" transform="rotate(-90 359.2 147.3)">IO2</text>
<text x="361.8" y="146.9" transform="rotate(-90 361.8 146.9)">NC</text>
<text x="328.7" y="156.2" transform="rotate(-90 328.7 156.2)">VCC</text>
<text x="333.8" y="156.2" transform="rotate(-90 333.8 156.2)">GND</text>
<text x="338.9" y="156.2" transform="rotate(-90 338.9 156.2)">NC1</text>
<text x="341.4" y="156.2" transform="rotate(-90 341.4 156.2)">NC2</text>
<text x="356.7" y="156.2" transform="rotate(-90 356.7 156.2)">VCC</text>
<text x="361.8" y="156.2" transform="rotate(-90 361.8 156.2)">GND</text>
</g>
<g font-size="2.3" fill="#f00">
<text x="183.4" y="45.2">SDIO0_CLK</text>
<text x="183.4" y="47.8">SDIO0_CMD</text>
<text x="183.4" y="42.7">SDIO0_CD_N</text>
<text x="221.5" y="47.8">SDIO0_CMD_R</text>
<text x="221.5" y="45.2">SDIO0_CLK_R</text>
<text x="287.5" y="47.8">SDIO0_DATA2_R</text>
<text x="183.4" y="50.3">SDIO0_DATA0</text>
<text x="183.4" y="52.9">SDIO0_DATA1</text>
<text x="219" y="50.3">SDIO0_DATA0_R</text>
<text x="219" y="52.9">SDIO0_DATA1_R</text>
<text x="287.5" y="52.9">SDIO0_CMD_R</text>
<text x="287.5" y="50.3">SDIO0_DATA3_R</text>
<text x="183.4" y="55.4">SDIO0_DATA2</text>
<text x="183.4" y="57.9">SDIO0_DATA3</text>
<text x="219" y="55.4">SDIO0_DATA2_R</text>
<text x="219" y="57.9">SDIO0_DATA3_R</text>
<text x="287.5" y="57.9">SDIO0_CLK_R</text>
<text x="287.5" y="63">SDIO0_DATA0_R</text>
<text x="287.5" y="65.6">SDIO0_DATA1_R</text>
<text x="185.9" y="75.7">SDIO0_WP</text>
<text x="104.7" y="83.3">PCIe0_RX_N_C</text>
<text x="104.7" y="85.9">PCIe0_RX_P_C</text>
<text x="185.9" y="85.9">SDIO1_CD_N</text>
<text x="185.9" y="88.4">SDIO1_CLK</text>
<text x="185.9" y="91">SDIO1_CMD</text>
<text x="185.9" y="93.5">SDIO1_DATA0</text>
<text x="20.8" y="98.6">SATA0_LED_R</text>
<text x="99.6" y="101.1">SATA0_RXN</text>
<text x="99.6" y="98.6">SATA0_LED</text>
<text x="185.9" y="96">SDIO1_DATA1</text>
<text x="185.9" y="98.6">SDIO1_DATA2</text>
<text x="185.9" y="101.1">SDIO1_DATA3</text>
<text x="99.6" y="103.7">SATA0_RXP</text>
<text x="99.6" y="106.2">SATA0_TXN</text>
<text x="99.6" y="108.7">SATA0_TXP</text>
<text x="99.6" y="113.8">SATA1_LED</text>
<text x="99.6" y="118.9">SATA1_RX_P_C</text>
<text x="99.6" y="116.4">SATA1_RX_N_C</text>
<text x="185.9" y="118.9">SDIO1_WP</text>
<text x="302.8" y="118.9">SDIO0_CMD_R</text>
<text x="302.8" y="116.4">SDIO0_CLK_R</text>
<text x="360.4" y="118.9">SDIO0_CD_N</text>
<text x="99.6" y="124">SATA1_TX_P_C</text>
<text x="99.6" y="121.4">SATA1_TX_N_C</text>
<text x="302.8" y="121.4">SDIO0_DATA0_R</text>
<text x="302.8" y="124">SDIO0_DATA1_R</text>
<text x="114.8" y="129.1">nTRST</text>
<text x="183.4" y="129.1">sromif_clk</text>
<text x="183.4" y="131.6">sromif_cs</text>
<text x="302.8" y="126.5">SDIO0_DATA2_R</text>
<text x="302.8" y="129.1">SDIO0_DATA3_R</text>
<text x="183.4" y="134.1">sromif_din R323</text>
<text x="183.4" y="141.8">sys_vpd</text>
<text x="64" y="172.2">SATA0_TXP_C</text>
<text x="142.8" y="172.2">SATA0_TXP</text>
<text x="64" y="174.8">SATA0_TXN_C</text>
<text x="64" y="179.9">SATA0_RXN_C</text>
<text x="142.8" y="174.8">SATA0_TXN</text>
<text x="142.8" y="179.9">SATA0_RXN</text>
<text x="64" y="182.4">SATA0_RXP_C</text>
<text x="142.8" y="182.4">SATA0_RXP</text>
</g>
<g font-size="2.3" fill="#00f">
<text x="151.8" y="48.8" transform="rotate(-90 151.8 48.8)">CAN</text>
<text x="151.8" y="56.4" transform="rotate(-90 151.8 56.4)">I2C</text>
<text x="151.8" y="66.6" transform="rotate(-90 151.8 66.6)">SPI</text>
<text x="151.8" y="82.1" transform="rotate(-90 151.8 82.1)">PCIe</text>
<text x="156.9" y="85.4" transform="rotate(-90 156.9 85.4)">SDIO</text>
<text x="151.8" y="112.5" transform="rotate(-90 151.8 112.5)">SATA</text>
<text x="156.9" y="136.2" transform="rotate(-90 156.9 136.2)">SROMIF</text>
<text x="151.8" y="140.5" transform="rotate(-90 151.8 140.5)">JTAG</text>
<text x="156.9" y="146.3" transform="rotate(-90 156.9 146.3)">SYSTEM</text>
<text x="47.7" y="173.2" transform="rotate(-90 47.7 173.2)">MH2</text>
<text x="47.7" y="190.8" transform="rotate(-90 47.7 190.8)">MH1</text>
</g>
<g font-size="1.8">
<text x="45.2" y="1.9">5</text>
<text x="130.6" y="1.9">4</text>
<text x="215.9" y="1.9">3</text>
<text x="301.3" y="1.9">2</text>
<text x="386.6" y="1.9">1</text>
<text x=".7" y="38.5">D</text>
<text x="429.9" y="38.5">D</text>
<text x=".7" y="107.1">C</text>
<text x="429.9" y="107.1">C</text>
<text x=".7" y="175.6">B</text>
<text x="429.9" y="175.6">B</text>
<text x=".7" y="244.2">A</text>
<text x="429.9" y="244.2">A</text>
<text x="45.2" y="278.8">5</text>
<text x="130.6" y="278.8">4</text>
<text x="215.9" y="278.8">3</text>
<text x="301.3" y="278.8">2</text>
<text x="386.6" y="278.8">1</text>
</g>
</svg>
